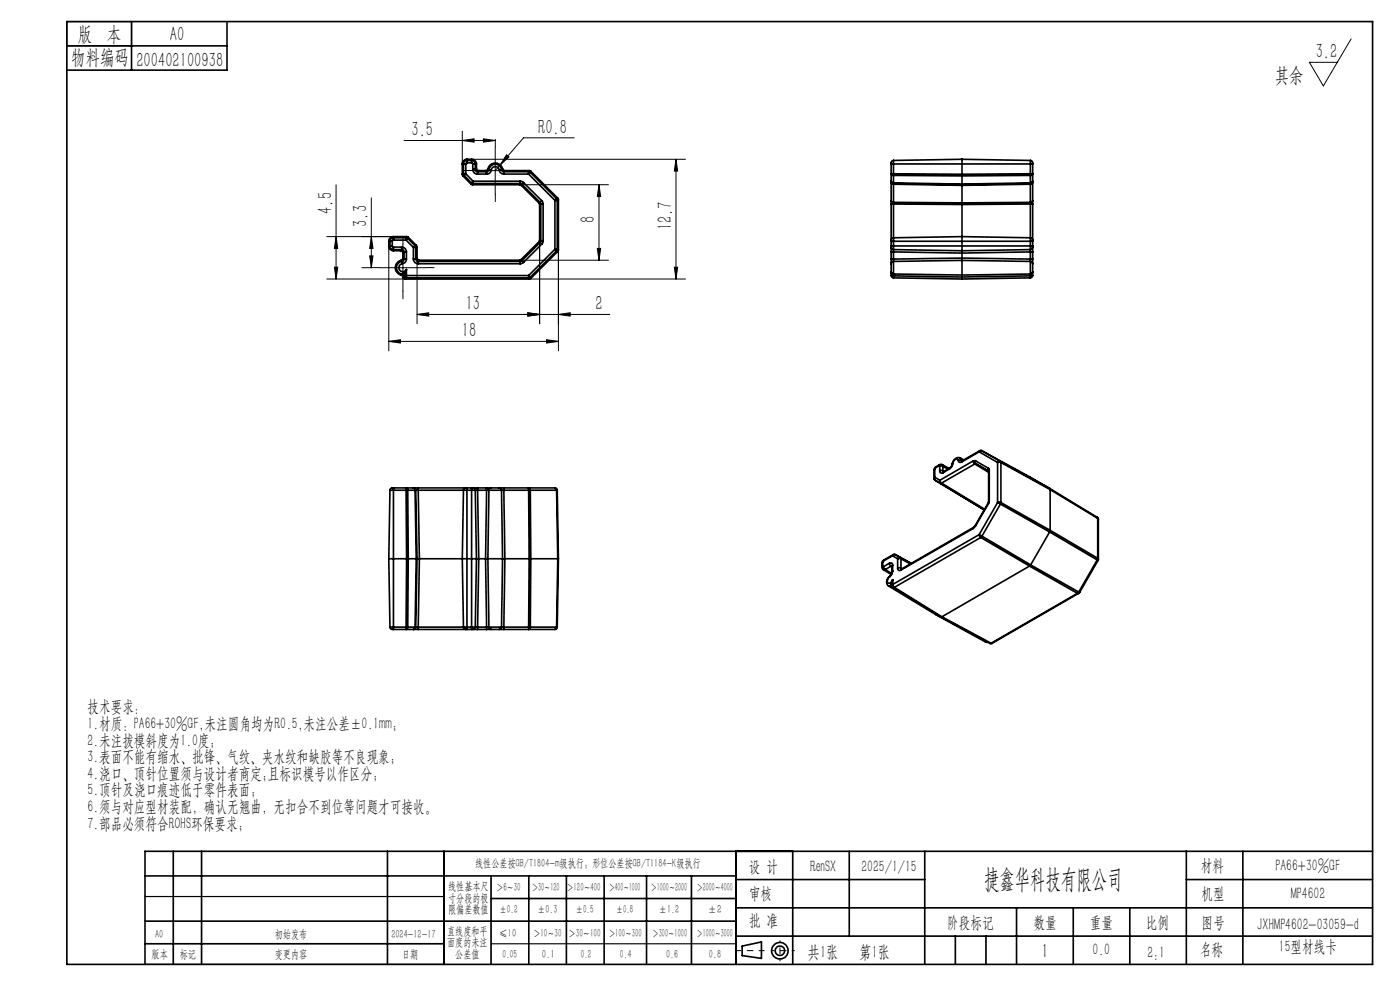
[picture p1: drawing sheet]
<svg xmlns="http://www.w3.org/2000/svg" width="297mm" height="210mm" viewBox="0 0 297 210" stroke-linecap="round" stroke-linejoin="round" font-family="sans-serif">
<g fill="none" stroke="#000" stroke-width=".35">
<path d="M14.2 4.6h277v200h-277zM14.2 9.7h34M27.9 4.6v10.3M48.2 4.6v10.3h-34M98.1 37l.1 .3M98.1 34.8h.2M98.1 34.8v2.2M98.2 37.3l1.7 1.7M98.3 34.8h.5M98.3 36.9h.5M98.3 36.9l.2 .3M98.3 34.8v2.1"/>
<path d="M98.3 36.9l-.2 .1M98.5 37.2l1.5 1.6M98.5 37.2l-.3 .1M98.8 36.9l-.3 .3M98.8 36.9l1.6 1.5M98.8 34.8v2.1M99.1 34.5l-.3 .3M99.1 34v.5M99.1 34l-.6 .2-.2 .6M99.1 33.8l-.7 .2-.3 .4v.4M99.1 34.5h.9M99.1 34h.9"/>
<path d="M99.1 33.8h.9M99.1 33.8v.2M99.9 39l.4 .2M100 38.8l.4 .1M100 38.8l-.1 .2M100 34.5l.3 .3M100 34l.5 .2 .3 .6M100 34v.5M100 33.8a1.02 1.02 0 0 1 1.1 1M100 33.8v.2M100.3 39.2h9.9M100.3 35.9v.2a.97 .97 0 0 0 1 .8"/>
<path d="M100.3 34.8h.5M100.3 35.9h.5M100.3 34.8v1.1M100.4 38.4v.5M100.4 38.4l-.4 .4M100.4 38.4h9.9M100.4 38.9h9.9M100.4 38.9l-.1 .3M100.8 35.9l.1 .3 .4 .2M100.8 34.8v1.1M100.8 34.8h.3M101.1 35.7l.1 .3 .4 .2"/>
<path d="M101.1 35.7l-.3 .2M101.1 34.8v.9M101.3 36.4v.5M101.3 36.4h1.9M101.3 36.9h1.9M101.6 36.2l-.3 .2M101.6 36.2h1.4M103 36.2l.2 .2M103.2 36.4v.5M103.5 35.8l-.2 .3-.3 .1M103.5 35.8l.2 .2M103.5 35.8a1.6 1.6 0 0 1 1.6-1.2 1.6 1.6 0 0 1 1.5 1.2"/>
<path d="M103.7 36a1.35 1.35 0 0 1 1.4-1.2 1.35 1.35 0 0 1 1.3 1.2M103.7 36l.5 .1M103.7 36l-.2 .3-.3 .1M104.2 36.1a.85 .85 0 0 1 .9-.8 .85 .85 0 0 1 .8 .8M104.2 36.1a.98 .98 0 0 1-1 .8M105.9 36.1a.98 .98 0 0 0 1 .8M106.4 36l-.5 .1M106.4 36l.2 .4h.3M106.6 35.8l.2 .3 .3 .1M106.6 35.8l-.2 .2M106.9 36.4v.5M106.9 36.4h5.2"/>
<path d="M106.9 36.9h5.2M107.1 36.2l-.2 .2M107.1 36.2h5.2M110.2 39.2l.4 .1M110.3 38.4l.8 .3M110.3 38.9l.4 .2M110.3 38.4v.5M110.3 38.9l-.1 .3M110.6 39.3l3.7 3.7M110.7 39.1l3.9 3.8M110.7 39.1l-.1 .2M111.1 38.7l-.4 .4"/>
<path d="M111.1 38.7l3.8 3.9M112.1 36.4v.5M112.1 36.4l.4 .2M112.1 36.9l5.6 5.6M112.3 36.2l.3 .1M112.3 36.2l-.2 .2M112.5 36.6l-.4 .3M112.5 36.6l5.6 5.5M112.6 36.3l-.1 .3M112.6 36.3l5.7 5.7M189.1 34.8h.4M189.1 38.4l.1 .3 .3 .1"/>
<path d="M189.1 38.4l.1 .4 .3 .1M189.1 38.7l.1 .3 .3 .1M189.1 38.4v.3M189.1 34.8v3.6M189.1 38.7v3.9M189.5 36.9h-.4l.2 .3h.2M189.5 34v.8M189.5 36.9v.3M189.5 34l-.3 .2-.1 .6M189.5 38.8v.1M189.5 38.9v.2M189.5 34.8h29.1"/>
<path d="M189.5 34.8v2.1M189.5 37.2v1.6M189.5 39.1v3.8M189.5 36.9l14.6 .1M189.5 37.2l14.6 .1M189.5 38.8l14.6 .2M189.5 38.9l14.6 .3M189.5 39.1l14.6 .2M204.1 33.8v3.2M204.1 37v.3M204.1 39v.2M204.1 39.2v.1"/>
<path d="M204.1 37.3v1.7M204.1 39.3v3.7M204.1 33.8l-14.6 .2M204.1 33.8l14.5 .2M218.6 34.8h.5M218.6 36.9h.5l-.2 .3h-.3M218.6 34v.8M218.6 36.9v.3M218.6 34l.3 .2 .2 .6M218.6 38.8v.1M218.6 38.9v.2M218.6 34.8v2.1"/>
<path d="M218.6 37.2v1.6M218.6 39.1v3.8M218.6 36.9l-14.5 .1M218.6 37.2l-14.5 .1M218.6 38.8l-14.5 .2M218.6 38.9l-14.5 .3M218.6 39.1l-14.5 .2M219.1 38.4l-.2 .3-.3 .1M219.1 38.4l-.2 .4-.3 .1M219.1 38.7l-.2 .3-.3 .1M219.1 38.4v.3M219.1 34.8v3.6"/>
<path d="M219.1 38.7v3.9M82.5 52.2a.96 .96 0 0 0 1 1M82.5 51.2h.2M82.5 51.2v1M82.5 52.2h.2M82.7 51.2h.5M82.7 52.2h.5M82.7 52.2l.1 .2a.68 .68 0 0 0 .7 .5M82.7 51.2v1M83.2 52.2l.3 .2M83.2 51.2v1M83.5 50.9l-.3 .3"/>
<path d="M83.5 50.4v.5M83.5 50.4a.72 .72 0 0 0-.8 .8M83.5 52.4v.5M83.5 50.2h-.2a.96 .96 0 0 0-.8 1M83.5 52.4h1.7M83.5 50.9h2.6M83.5 50.4h2.6M83.5 52.9h1.7M83.5 50.2h2.8M83.5 50.2v.2M83.5 52.9v.3M83.5 53.2h1.4"/>
<path d="M84.9 53.2l.3 .1 .3 .4M85.1 55.2l.2 .2M85.1 55.2a1.59 1.59 0 0 0-1.2 1.6 1.59 1.59 0 0 0 1.2 1.5M85.1 58.3l.4 .5M85.2 52.4h.2a.97 .97 0 0 1 .8 1M85.2 52.9l.4 .2 .1 .3M85.2 52.4v.5M85.2 52.9l-.3 .3M85.3 55.4a1.35 1.35 0 0 0-1.2 1.4 1.35 1.35 0 0 0 1.2 1.3M85.3 55.4v.5M85.3 58.1h.1M85.3 58.1l.3 .1 .1 .3"/>
<path d="M85.3 58.1l-.2 .2M85.3 55.9a.85 .85 0 0 0-.5 1.4 .85 .85 0 0 0 1.4-.1M85.4 58l-.1 .1M85.4 58l.4 .4M85.5 54.7l-.4 .5M85.5 54.7l.2 .3M85.5 58.8l.1 .2 .4 .2M85.5 53.7v1M85.7 53.4h.5M85.7 55h.5M85.7 55l-.1 .3-.3 .1M85.7 58.5l.1 .3 .4 .1"/>
<path d="M85.7 58.5l-.2 .3M85.7 58.5h.1M85.7 53.4v1.6M85.7 53.4l-.2 .3M85.8 58.4h.4M85.8 58.4l-.1 .1M86 59.2h26.3M86.1 50.4v.5M86.1 50.4l.4 .2M86.1 50.9l1.6 1.6M86.2 57.2l-.8 .8M86.2 57.2l-.4 1.2"/>
<path d="M86.2 55a1 1 0 0 1-.9 .9M86.2 58.4v.5M86.2 53.4v1.6M86.2 57.2v1.2M86.2 58.4h25.9M86.2 58.9h25.9M86.2 58.9l-.2 .3M86.3 50.2l.3 .1M86.3 50.2l-.2 .2M86.5 50.6l-.4 .3M86.5 50.6l1.6 1.5M86.6 50.3l-.1 .3"/>
<path d="M86.6 50.3l1.7 1.7M87.7 55v.1a.97 .97 0 0 0 1 .8M87.7 52.5h.5M87.7 55h.5M87.7 52.5v2.5M88.1 52.1l-.4 .4M88.1 52.1l.1 .4M88.2 55l.2 .3 .3 .1M88.2 52.5v2.5M88.3 52l.2 .4M88.3 52l-.2 .1M88.5 54.7v.3l.5 .2"/>
<path d="M88.5 54.7l-.3 .3M88.5 52.4l-.3 .1M88.5 52.4v2.3M88.7 55.4v.5M88.7 55.9h21.6M88.7 55.4h21.6M89 55.2l-.3 .2M89 55.2h21.2M110.2 55.2l.1 .2M110.3 55.4v.5M110.6 55l-.4 .2M110.6 55l.1 .3"/>
<path d="M110.7 55.3l.4 .4M110.7 55.3l-.4 .1M111.1 55.7l-.8 .2M112.1 58.4l.4 .4M112.1 58.4v.5M112.1 58.9l.2 .3M112.5 58.8l-.4 .1M112.5 58.8l.1 .2M112.6 59l-.3 .2M114.3 43l.2 .4M114.3 51.3l.3 .1M114.3 51.3l-3.7 3.7"/>
<path d="M114.5 51l-.2 .3M114.5 51l.2 .1M114.5 43.4v7.6M114.6 42.9l.1 .4M114.6 51.4l.3 .4M114.6 51.4l-3.9 3.9M114.6 42.9l-.3 .1M114.7 43.3h.5M114.7 51.1h.5M114.7 51.1l-.1 .3M114.7 43.3v7.8M114.7 43.3l-.2 .1"/>
<path d="M114.9 42.6l.3 .7M114.9 42.6l-.3 .3M114.9 51.8l-3.8 3.9M115.2 51.1l-.3 .7M115.2 43.3v7.8M117.7 52.9h.5M117.7 42.5h.5M117.7 52.9l.4 .3M117.7 42.5v10.4M117.7 52.9l-5.6 5.5M118.1 42.1l-.4 .4M118.1 42.1l.1 .4"/>
<path d="M118.1 53.2l-5.6 5.6M118.1 53.2l.2 .1M118.2 52.9l-.1 .3M118.2 42.5v10.4M118.2 52.9l.3 .1M118.3 42l.2 .4M118.3 42l-.2 .1M118.3 53.3l-5.7 5.7M118.5 53l-.2 .3M118.5 42.4l-.3 .1M118.5 42.4v10.6M189.1 57.6l.2 .4"/>
<path d="M189.1 52.2h.4M189.1 51.2h.4M189.1 50.9v.3M189.1 52.4l.1 .4 .3 .1M189.1 52.2v.2M189.1 55.9v1.7M189.1 55h.4M189.1 53.4h.4M189.1 52.4v1M189.1 55v.9M189.1 58.4h.2M189.1 58.4l.2 .4 .2 .1"/>
<path d="M189.1 42.6l.1 .2 .3 .1M189.1 43.3h.4M189.1 42.6v.7M189.1 43.3v7.6M189.1 51.2v1M189.1 53.4v1.6M189.1 57.6v.8M189.1 57.7l.2 .7M189.3 58l.2 .1M189.3 58.4l.2 .1M189.3 58v.4M189.5 50.4v.8"/>
<path d="M189.5 52.2v.7M189.5 50.4l-.2 .1-.2 .4M189.5 58.1l14.6 .2M189.5 55.4v2.7M189.5 55.4l-.3 .2-.1 .3M189.5 58.1h.1M189.5 52.9v.5M189.5 55v.4M189.5 58.5l14.6 .3M189.5 58.1v.4M189.5 58.5h.1M189.5 58.5v.4"/>
<path d="M189.5 42.9v.4M189.5 51.2h29.1M189.5 52.2h29.1M189.5 43.3v7.1M189.5 51.2v1M189.5 53.4v1.6M189.5 52.9l14.6 .3M189.5 53.4l14.6 .3M189.5 58.9l14.6 .3M189.5 42.9l14.6 .1M189.5 43.3l14.6 .1M204.1 50.2v3"/>
<path d="M204.1 55.2l-14.6 .2M204.1 55.2v3.1M204.1 55.2l14.5 .2M204.1 54.7l-14.6 .3M204.1 54.7l14.5 .3M204.1 53.2v.5M204.1 54.7v.5M204.1 58.3v.5M204.1 58.8v.4M204.1 43v.4M204.1 43.4v6.8M204.1 53.7v1"/>
<path d="M204.1 50.2l-14.6 .2M204.1 50.2l14.5 .2M218.6 52.2h.5M218.6 51.2h.5M218.6 50.4v.8M218.6 52.2v.7M218.6 50.4l.3 .1 .2 .4M218.6 55.4v2.7M218.6 58.1l-14.5 .2M218.6 58.1h.1M218.6 55.4l.3 .1 .2 .4M218.6 55h.5"/>
<path d="M218.6 53.4h.5M218.6 52.9v.5M218.6 55v.4M218.6 58.1v.4M218.6 58.5l-14.5 .3M218.6 58.5h.1M218.6 58.5v.4M218.6 43.3h.5M218.6 42.9v.4M218.6 43.3v7.1M218.6 51.2v1M218.6 53.4v1.6"/>
<path d="M218.6 52.9l-14.5 .3M218.6 53.4l-14.5 .3M218.6 58.9l-14.5 .3M218.6 42.9l-14.5 .1M218.6 43.3l-14.5 .1M218.9 58l-.3 .1M218.9 58v.4M218.9 58.4l-.3 .1M218.9 58.4h.2M218.9 58h.1M219 57.7l-.1 .7M219.1 57.6l-.2 .4"/>
<path d="M219.1 50.9v.3M219.1 52.4l-.2 .4-.3 .1M219.1 52.2v.2M219.1 55.9v1.7M219.1 52.4v1M219.1 55v.9M219.1 58.4l-.2 .4-.3 .1M219.1 42.6l-.2 .2-.3 .1M219.1 42.6v.7M219.1 43.3v7.6M219.1 51.2v1M219.1 53.4v1.6"/>
<path d="M219.1 57.6v.8M198.2 99.7v1.8M198.3 99.5l-.1 .2M198.3 99.5v1.7M198.5 99.2l-.2 .3M198.6 99l-.3 .2-.1 .5M198.6 99l-.1 .2M199.2 98.8l.2 .1M199.2 98.8l-.7 .4M199.3 98.6l-.1 .2M199.3 98.6l-.7 .4M199.4 99.9a.45 .45 0 0 0 .2 .4 .45 .45 0 0 0 .5 0"/>
<path d="M199.4 99.9h.6M199.4 98.9h.6M199.4 98.9v1M199.9 98.6h-.6M199.9 98.6l.1 .3M199.9 98.6l1.4 .8M200 99.9l.2 .1M200 98.9v1M200 99.9l.3 .1M200 98.9l1.1 .6M201.4 99.5l-1.3 .8M201.5 99.3l-.1 .2"/>
<path d="M201.5 99.3l-1.3 .7M202 98.5l-.5 .8M202.1 98.4l-.2 .7-.5 .4M202.1 98.4l-.1 .1M203.3 97.7v-.1a.51 .51 0 0 0-.6-.2 .51 .51 0 0 0-.4 .4l-.2 .6M203.3 97.7a.41 .41 0 0 0 .2 .4 .41 .41 0 0 0 .5-.1M203.7 97.1a1.41 1.41 0 0 0-1.7 1.4M203.7 97.1l.3 .5M203.7 97.1l.8 .5M204 97.6l.1 .1M204 97.6l-.7 .1M204 97.6l.2 .1"/>
<path d="M204.1 97.7l-.1 .3M206.4 97.8l.4 .6M206.4 97.8l-7 4.1M206.8 98.4l-7.1 4.1M206.8 98.4l2.9 1.8M206.9 97.7l-.5 .1M206.9 97.7v.4l.1 .3M206.9 97.7l2.8 1.6M207 98.4h-.2M207 98.4l2.7 1.5M207 98.4l2.7 1.6M207.7 95.8l-3.7 2.2"/>
<path d="M207.7 95.8l3.9 2.3M207.8 95.6l-.1 .2M207.8 95.6l-3.7 2.1M208.3 95.6h-.5M208.3 95.6h-.2l-.4 .2M208.3 95.6l3.9 2.3M208.3 95.6l14.4 8M209.7 99.3l.2 .5M209.7 99.3l-.1 .4 .1 .2M209.7 99.9v.1M209.7 100v6.4M209.9 99.8l-.2 .2"/>
<path d="M209.9 99.8v6.3M211.6 98.1h.7M211.6 98.1v8.5M212.2 97.9l-.6 .2M212.2 97.9l.1 .2M212.2 97.9l10.5 5.7M212.3 98.1v8.5M212.3 98.1l10.5 5.7M82.5 118.5h3.8M82.5 118.5l.2 14.5M82.7 104h.8M82.7 104l-.2 14.5"/>
<path d="M83.5 103.5v.5M83.5 103.5l-.6 .1-.2 .4M83.5 104v29M83.5 104h2.6M83.5 103.5h4.2M86.1 104v-.5l.3 .1 .1 .4M86.1 104h.4M86.1 104l.2 14.5M86.3 118.5h.3M86.3 118.5l-.2 14.5M86.5 104h1.6M86.5 104l.1 14.5"/>
<path d="M86.6 118.5h1.7M86.6 118.5l-.1 14.5M87.7 103.5l.3 .2 .1 .3M87.7 103.5l.4 .1 .1 .4M87.7 103.5h1M88.1 104h.1M88.1 104l.2 14.5M88.2 104h.5M88.2 104l.3 14.5M88.3 118.5h.2M88.3 118.5l-.2 14.5M88.5 118.5h.5"/>
<path d="M88.5 118.5l-.3 14.5M88.7 103.5v.5M88.7 104h9.6M88.7 103.5h10.1M88.7 104l.3 14.5M89 118.5h9.1M89 118.5l-.3 14.5M98.1 118.5h3M98.1 118.5l.2 14.5M98.3 104h.8M98.3 104l-.2 14.5M98.8 103.5l-.3 .1-.2 .4"/>
<path d="M98.8 103.5h.3M99.1 103.5v.5M99.1 104v29M99.1 104h.9M99.1 103.5h.9M100 103.5v.5M100 104h.8M100 103.5h.3M100 104v29M100.3 103.5l.3 .1 .2 .4M100.3 103.5h1M100.8 104h.5"/>
<path d="M100.8 104l.3 14.5M101.1 118.5h.5M101.1 118.5l-.3 14.5M101.3 103.5v.5M101.3 104h1.9M101.3 103.5h1.9M101.3 104l.3 14.5M101.6 118.5h1.4M101.6 118.5l-.3 14.5M103 118.5l.2 14.5M103 118.5h.5M103.2 104l-.2 14.5"/>
<path d="M103.2 103.5v.5M103.2 104h.5M103.2 103.5h1M103.5 118.5h3.1M103.5 118.5l.2 14.5M103.7 104l-.2 14.5M103.7 104h2.7M104.2 103.5l-.3 .1-.2 .4M104.2 103.5h1.7M105.9 103.5l.4 .1 .1 .4M105.9 103.5h1M106.4 104l.2 14.5"/>
<path d="M106.4 104h.5M106.6 118.5l-.2 14.5M106.6 118.5h.5M106.9 104l.2 14.5M106.9 103.5v.5M106.9 104h5.2M106.9 103.5h10.8M107.1 118.5l-.2 14.5M107.1 118.5h5.2M112.1 104v-.5l.3 .1 .1 .4M112.1 104h.4M112.1 104l.2 14.5"/>
<path d="M112.3 118.5h.3M112.3 118.5l-.2 14.5M112.5 104h5.6M112.5 104l.1 14.5M112.6 118.5h5.7M112.6 118.5l-.1 14.5M117.7 103.5l.3 .1 .1 .4M117.7 103.5l.4 .1 .1 .4M118.1 104h.1M118.1 104l.2 14.5M118.2 104l.3 14.5M118.3 118.5h.2"/>
<path d="M118.3 118.5l-.2 14.5M118.5 118.5l-.3 14.5M187.1 119.5v.8M187.3 119.3l-.2 .2M187.3 119.3v.8M187.4 119l-.1 .3M187.5 118.8l-.3 .3-.1 .4M187.5 118.8l-.1 .2M188.7 119.5l.1-.1a.43 .43 0 0 1 .6 .5M188.7 119.5l.3 .6M188.7 119.5l-1.3 .7M189.3 117.9l-1.9 1.1"/>
<path d="M189.3 117.9l1.1 .6M189.4 119.9l-.2 .2M189.4 119.9v1.2M189.4 117.7l-.1 .2M189.4 117.7l-1.9 1.1M189.9 117.6l-.5 .1M189.9 117.6l-.4 .1-.2 .2M189.9 117.6l1.1 .7M189.9 117.6l3.4 1.9-2.3-1.2M190.4 118.5h.7M190.4 118.5v2M191 118.3l-.2-.1-.4 .3"/>
<path d="M191 118.3l.1 .2M191.1 118.5v2M191.1 118.5l2 1.1M198.2 101.5l.2 .4M198.3 101.2l-.1 .3 .2 .4M198.3 101.2l-.1 .3M198.3 101.2l1.1 .7M198.4 101.9l1.1 .6M198.4 101.9l10.4 6.3M199.4 101.9l.3 .6M199.4 101.9l-.1 .4 .2 .2M199.5 102.5l9.3 5.7"/>
<path d="M199.7 102.5h-.2M199.7 102.5l9.2 5.5M200.2 100l-.1 .3M206.4 112.1l-15.3 8.8M206.6 111.9l-.2 .2M206.6 111.9l-15.4 8.8M206.9 111.5l-.3 .4M206.9 111.5v.1M206.9 111.6l-.5 .5M207.7 113.4l.6 .3M207.7 113.4l.4 .6M207.7 113.4l-18.3 10.6"/>
<path d="M208.1 114l10.3 6.1M208.1 114l-18.4 10.6M208.3 113.7l-.2 .3M208.3 113.7l10.4 6.1M209.6 106.8h.1M209.6 106.8l-2.7 4.7M209.7 106.8l-2.8 4.8M209.7 106.4l-.1 .4M209.9 106.1l-.2 .7M209.9 106.1l-.2 .3M211.6 106.6l.6 .3M211.6 106.6h.7"/>
<path d="M211.6 106.6l-3.9 6.8M212.2 106.9l-3.9 6.8M212.2 106.9l10.5 5.9M212.3 106.6l-.1 .3M212.3 106.6l10.5 5.9M218.7 119.8l-.3 .3M218.7 119.8l10.1 5.8M222.7 103.6l.1 .2M222.7 112.8l-4 7M222.7 112.8l10.1 6M222.7 103.6l10.1 6.1M222.8 112.5l-.1 .3"/>
<path d="M222.8 103.8v8.7M222.8 112.5l10.1 5.9M222.8 103.8l10.1 6.2M232.8 109.7l.2 .5M232.8 109.7l.1 .3M232.8 118.8l.1 .1M232.8 118.8l-4 6.8M232.9 118.4l-.1 .4M232.9 118.4l.1 .2M232.9 110l.1 .2M232.9 110v8.4M232.9 118.9l-3.9 6.8"/>
<path d="M233 118.6l-.1 .3M233 110.2v8.4M82.7 133h.8M82.7 133l.2 .4 .6 .1M83.5 133v.5M83.5 133h2.6M83.5 133.5h4.2M86.1 133v.5l.3-.1 .1-.4M86.1 133h.4M86.5 133h1.6M87.7 133.5h1M88.1 133l-.1 .3-.3 .2"/>
<path d="M88.1 133h.1M88.2 133l-.1 .3-.4 .2M88.2 133h.5M88.7 133v.5M88.7 133h9.6M88.7 133.5h10.1M98.3 133h.8M98.3 133l.1 .3 .4 .2M98.8 133.5h.3M99.1 133v.5M99.1 133h.9M99.1 133.5h.9"/>
<path d="M100 133v.5M100 133h.8M100 133.5h.3M100.3 133.5h1M100.8 133l-.2 .4-.3 .1M100.8 133h.5M101.3 133v.5M101.3 133h1.9M101.3 133.5h1.9M103.2 133v.5M103.2 133h.5M103.2 133.5h1"/>
<path d="M103.7 133h2.7M103.7 133l.1 .3 .4 .2M104.2 133.5h1.7M105.9 133.5h1M106.4 133l-.1 .3-.4 .2M106.4 133h.5M106.9 133v.5M106.9 133h5.2M106.9 133.5h10.8M112.1 133v.5l.3-.1 .1-.4M112.1 133h.4M112.5 133h5.6"/>
<path d="M118.1 133l-.1 .4-.3 .1M118.1 133h.1M118.2 133l-.1 .4-.4 .1M187.1 120.3l.3 .6M187.3 120.1l.1 .1M187.3 120.1l-.2 .2M187.4 120.9l1.7 .9M187.4 120.2l.4 .6M187.8 120.8l-.4 .1M187.8 120.8l1.4 .8M188.5 124.3h.6M188.5 124.3l10.1 6.1"/>
<path d="M188.8 122.3a.93 .93 0 0 0-.3 1.4l.5-.2 .4-.5M188.8 122.1a1.37 1.37 0 0 0-.3 2.2M188.8 122.1v.2M188.9 124.1l.2 .2M188.9 124.1l.3 .1M189 120.1h.2M189 120.1l-1.2 .7M189 120.1l.2 .1M189.1 124.3h.1M189.1 124.3l.2 .2M189.2 124.2l.3 .4M189.2 121.3l-.4 .8"/>
<path d="M189.2 124.3h-.1M189.2 120.1v1.2M189.4 124l.3 .6M189.4 121.1l-.2 .7-.4 .5M189.4 123l-.5 1.1M189.4 124l-.2 .2M189.4 123l-.2 1.2M189.4 121.1l-.2 .2M189.4 123v1M189.5 124.6l10.1 6.3 .2-.1M189.7 124.6h-.2M189.7 124.6l10.1 6.2"/>
<path d="M190.4 120.5l.1 .3a.39 .39 0 0 0 .6 .1M191.1 120.5l.1 .2M191.1 120.5h-.7M191.1 120.5l.2 .1M191.2 120.7l-.1 .2M198.6 130.4l.4 .1M198.6 130.4l10.5 5.8M199.6 130.8l10.4 5.7M199.8 130.8l10.5 5.6M209.1 136.2h.5M209.1 136.2h.4M210.3 136.4h.2"/>
<path d="M210.3 136.4l-.3 .1M210.5 136.4l-.5 .1M218.4 120.1l-18.6 10.7M218.4 120.1l10.2 5.8M228.6 125.9h.2M228.6 125.9l-18.3 10.5M228.8 125.9l-18.3 10.5M228.8 125.6l-.2 .3M228.8 125.6l.2 .1M229 125.7l-.2 .2M30.8 195.4h125.4M30.8 185.8h125.4"/>
<path d="M36.8 180.6v24M42.8 180.6v24M82.2 180.6v24M94.2 180.6v24M104.2 185.8v18.8M104.2 190.6h52M112.2 185.8v18.8M120.2 185.8v18.8M128.2 185.8v18.8M137.2 185.8v18.8M146.7 185.8v18.8M156.2 180.6v24"/>
<path d="M156.2 186.6h40M156.2 198.6h135M156.2 192.6h135M168.2 180.6v24M180.2 180.6v18M196.2 180.6v24M202.7 198.6v6M209.2 198.6v6M215.7 192.6v12M227.7 192.6v12M239.7 192.6v12M251.7 186.6h39.5"/>
<path d="M251.7 180.6v24M263.7 180.6v24M291.2 180.6h-260.4v24M30.8 200.2h63.4M157.4 200.7l4.1-.9v3.5l-4.1-.6z"/>
<circle cx="165.5" cy="201.7" r="1.74"/>
<circle cx="165.5" cy="201.7" r="1"/>
</g>
<g fill="none" stroke="#000" stroke-width=".21">
<path d="M286.6 8.2l-5.9 10-2.9-5h5.9M71.3 39.2v20M85.7 29.8h19.4M98.1 29.8l2.5-.4v.8zM98.1 27.8v7M100 36.2h10.1M100 33.8h45.4M102.6 29.4l2.5 .4-2.5 .4zM105.1 31.2v10M106.1 35l-1 1.2M107.5 32.8l.5 .5-1.9 1.7zM110.2 39.2h18.9"/>
<path d="M121.8 29.2h-10.7l-5 5.8M127.1 39.2l.3 2.5h-.7zM127.1 39.2v16M143.4 33.8l.4 2.5h-.7zM143.4 33.8v25.4M69.3 50.2h14.2M69.3 59.2h16.7M70.9 56.7h.7l-.3 2.5zM71.3 50.2l.3 2.5h-.7zM76.8 56.8h2.1M78.4 54.3h.7l-.3 2.5zM78.8 50.2l.3 2.5h-.7z"/>
<path d="M78.8 42v14.8M80.5 56.8h10M82.5 52.2v22.2M85.5 51.8v10M88.5 54.7v14M110.2 55.2h18.9M112.3 59.2h33.1M114.5 51v17.7M118.5 53v21.4M126.7 52.7h.7l-.3 2.5zM143.1 56.7h.7l-.4 2.5zM82.5 72.4l2.4-.3v.7z"/>
<path d="M82.5 72.4h36M88.5 66.7l2.4-.4v.8zM112 66.3l2.5 .4-2.5 .4zM116 72.1l2.5 .3-2.5 .4zM118.5 66.7l2.5-.4v.8zM129.4 66.7h-40.9"/>
</g>
<path d="M100.1 36.2h-1.6M105.1 31.2v-1.6M110.1 36.2h1.6M80.5 56.8h-1.6M85.5 51.8v-1.6M90.5 56.8h1.6M105.1 41.2v1.6M85.5 61.8v1.6" fill="none" stroke="#000" stroke-width=".21" stroke-dasharray="15.2 1.3 1.3 1.3"/>
<path d="M162.1 201.7h-6" fill="none" stroke="#000" stroke-width=".21" stroke-dasharray="15.2 1.3 1.3 1.3" stroke-dashoffset="14.1"/>
<path d="M168.5 201.7h-4.8" fill="none" stroke="#000" stroke-width=".21" stroke-dasharray="15.2 1.3 1.3 1.3" stroke-dashoffset="14.7"/>
<path d="M165.5 199.6v4.2" fill="none" stroke="#000" stroke-width=".21" stroke-dasharray="15.2 1.3 1.3 1.3" stroke-dashoffset="15"/>
<path d="M14.2 4.6h13.7v5.1h-13.7zM30.8 190.2h63.4M30.8 204.6h63.4M104.2 200.2h52" fill="none" stroke="#000" stroke-width=".25"/>
<g fill="#000">
<path d="M107.5 32.8l.5 .5-1.9 1.7z"/>
<path d="M102.6 29.4l2.5 .4-2.5 .4zM98.1 29.8l2.5-.4v.8z"/>
<path d="M143.4 33.8l.4 2.5h-.7zM143.1 56.7h.7l-.4 2.5zM127.1 39.2l.3 2.5h-.7zM126.7 52.7h.7l-.3 2.5zM71.3 50.2l.3 2.5h-.7zM70.9 56.7h.7l-.3 2.5z"/>
<path d="M78.4 54.3h.7l-.3 2.5zM78.8 50.2l.3 2.5h-.7z"/>
<path d="M82.5 72.4l2.4-.3v.7zM116 72.1l2.5 .3-2.5 .4zM112 66.3l2.5 .4-2.5 .4zM118.5 66.7l2.5-.4v.8z"/>
<path d="M88.5 66.7l2.4-.4v.8zM112 66.3l2.5 .4-2.5 .4z"/>
</g>
<text font-size="5.6" x="208.8" y="188.3">捷鑫华科技有限公司</text>
<g font-size="4.4">
<text x="16.5" y="8.6">版 本</text>
<text x="36.1" y="8.6">A0</text>
<text x="15.1" y="13.7">物料编码</text>
<text x="28.9" y="14.2">200402100938</text>
<text x="270.5" y="17.3">其余</text>
<text x="279.1" y="12.3">3.2</text>
<text x="87.3" y="28.9">3.5</text>
<text x="114.2" y="28.3">R0.8</text>
<text x="70.5" y="45.3" transform="rotate(-90 70.5 45.3)">4.5</text>
<text x="126.2" y="47.3" transform="rotate(-90 126.2 47.3)">8</text>
<text x="77.9" y="48.1" transform="rotate(-90 77.9 48.1)">3.3</text>
<text x="142.5" y="48.9" transform="rotate(-90 142.5 48.9)">12.7</text>
<text x="98.8" y="65.8">13</text>
<text x="126.3" y="65.8">2</text>
<text x="98" y="71.5">18</text>
<text x="221" y="203.2">1</text>
</g>
<g font-size="3.8">
<text x="171.3" y="203.2">共1张</text>
<text x="182.3" y="203.2">第1张</text>
</g>
<g font-size="3.5">
<text x="18.5" y="151.1">技术要求:</text>
<text x="18.5" y="154.6">1.材质：PA66+30%GF,未注圆角均为R0.5,未注公差±0.1mm；</text>
<text x="18.5" y="158.1">2.未注拔模斜度为1.0度；</text>
<text x="18.5" y="161.7">3.表面不能有缩水、批锋、气纹、夹水纹和缺胶等不良现象；</text>
<text x="18.5" y="165.2">4.浇口、顶针位置须与设计者商定;且标识模号以作区分；</text>
<text x="18.5" y="168.7">5.顶针及浇口痕迹低于零件表面;</text>
<text x="18.5" y="172.3">6.须与对应型材装配，确认无翘曲，无扣合不到位等问题才可接收。</text>
<text x="18.5" y="175.8">7.部品必须符合ROHS环保要求；</text>
<text x="158.9" y="184.9">设 计</text>
<text x="171.9" y="184.9">RenSX</text>
<text x="182.7" y="184.9">2025/1/15</text>
<text x="254.7" y="184.7">材料</text>
<text x="270.6" y="184.7">PA66+30%GF</text>
<text x="158.9" y="190.8">审核</text>
<text x="254.9" y="190.7">机型</text>
<text x="273.8" y="190.8">MP4602</text>
<text x="158.9" y="196.5">批 准</text>
<text x="200.9" y="196.9">阶段标记</text>
<text x="219.3" y="196.9">数量</text>
<text x="231.2" y="196.9">重量</text>
<text x="243.1" y="196.9">比例</text>
<text x="254.9" y="196.9">图号</text>
<text x="266.7" y="197.3">JXHMP4602-03059-d</text>
<text x="231.8" y="202.5">0.0</text>
<text x="243.4" y="203.2">2:1</text>
<text x="254.5" y="202.5">名称</text>
<text x="271.3" y="201.8">15型材线卡</text>
</g>
<g font-size="2.5">
<text x="100.8" y="184">线性公差按GB/T1804-m级执行；形位公差按GB/T1184-K级执行</text>
<text x="95.1" y="188.8">线性基本尺</text>
<text x="95.1" y="191.3">寸分段的极</text>
<text x="105.3" y="189.1">＞6～30</text>
<text x="112.9" y="189.1">＞30～120</text>
<text x="120.2" y="188.9">＞120～400</text>
<text x="129.2" y="188.9">＞400～1000</text>
<text x="138.1" y="189.1">＞1000～2000</text>
<text x="147.8" y="189.1">＞2000～4000</text>
<text x="95.1" y="193.8">限偏差数值</text>
<text x="105.9" y="193.8">±0.2</text>
<text x="114.1" y="193.8">±0.3</text>
<text x="122.2" y="193.8">±0.5</text>
<text x="130.7" y="193.8">±0.8</text>
<text x="139.8" y="193.8">±1.2</text>
<text x="150.2" y="193.8">±2</text>
<text x="32.2" y="203.2">版本</text>
<text x="32.9" y="199">A0</text>
<text x="38.1" y="203.2">标记</text>
<text x="58.3" y="203.2">变更内容</text>
<text x="58.3" y="199">初始发布</text>
<text x="83" y="199">2024-12-17</text>
<text x="85.3" y="203.2">日期</text>
<text x="94.8" y="198.3">直线度和平</text>
<text x="94.8" y="200.7">面度的未注</text>
<text x="96.6" y="203.2">公差值</text>
<text x="105.9" y="198.7">≤10</text>
<text x="106.6" y="203.2">0.05</text>
<text x="113.2" y="198.7">＞10～30</text>
<text x="115" y="203.2">0.1</text>
<text x="120.6" y="198.7">＞30～100</text>
<text x="123.2" y="203.2">0.2</text>
<text x="129.1" y="198.7">＞100～300</text>
<text x="131.5" y="203.2">0.4</text>
<text x="138.4" y="198.7">＞300～1000</text>
<text x="141.3" y="203.2">0.6</text>
<text x="147.8" y="198.7">＞1000～3000</text>
<text x="150.4" y="203.2">0.8</text>
</g>
</svg>
